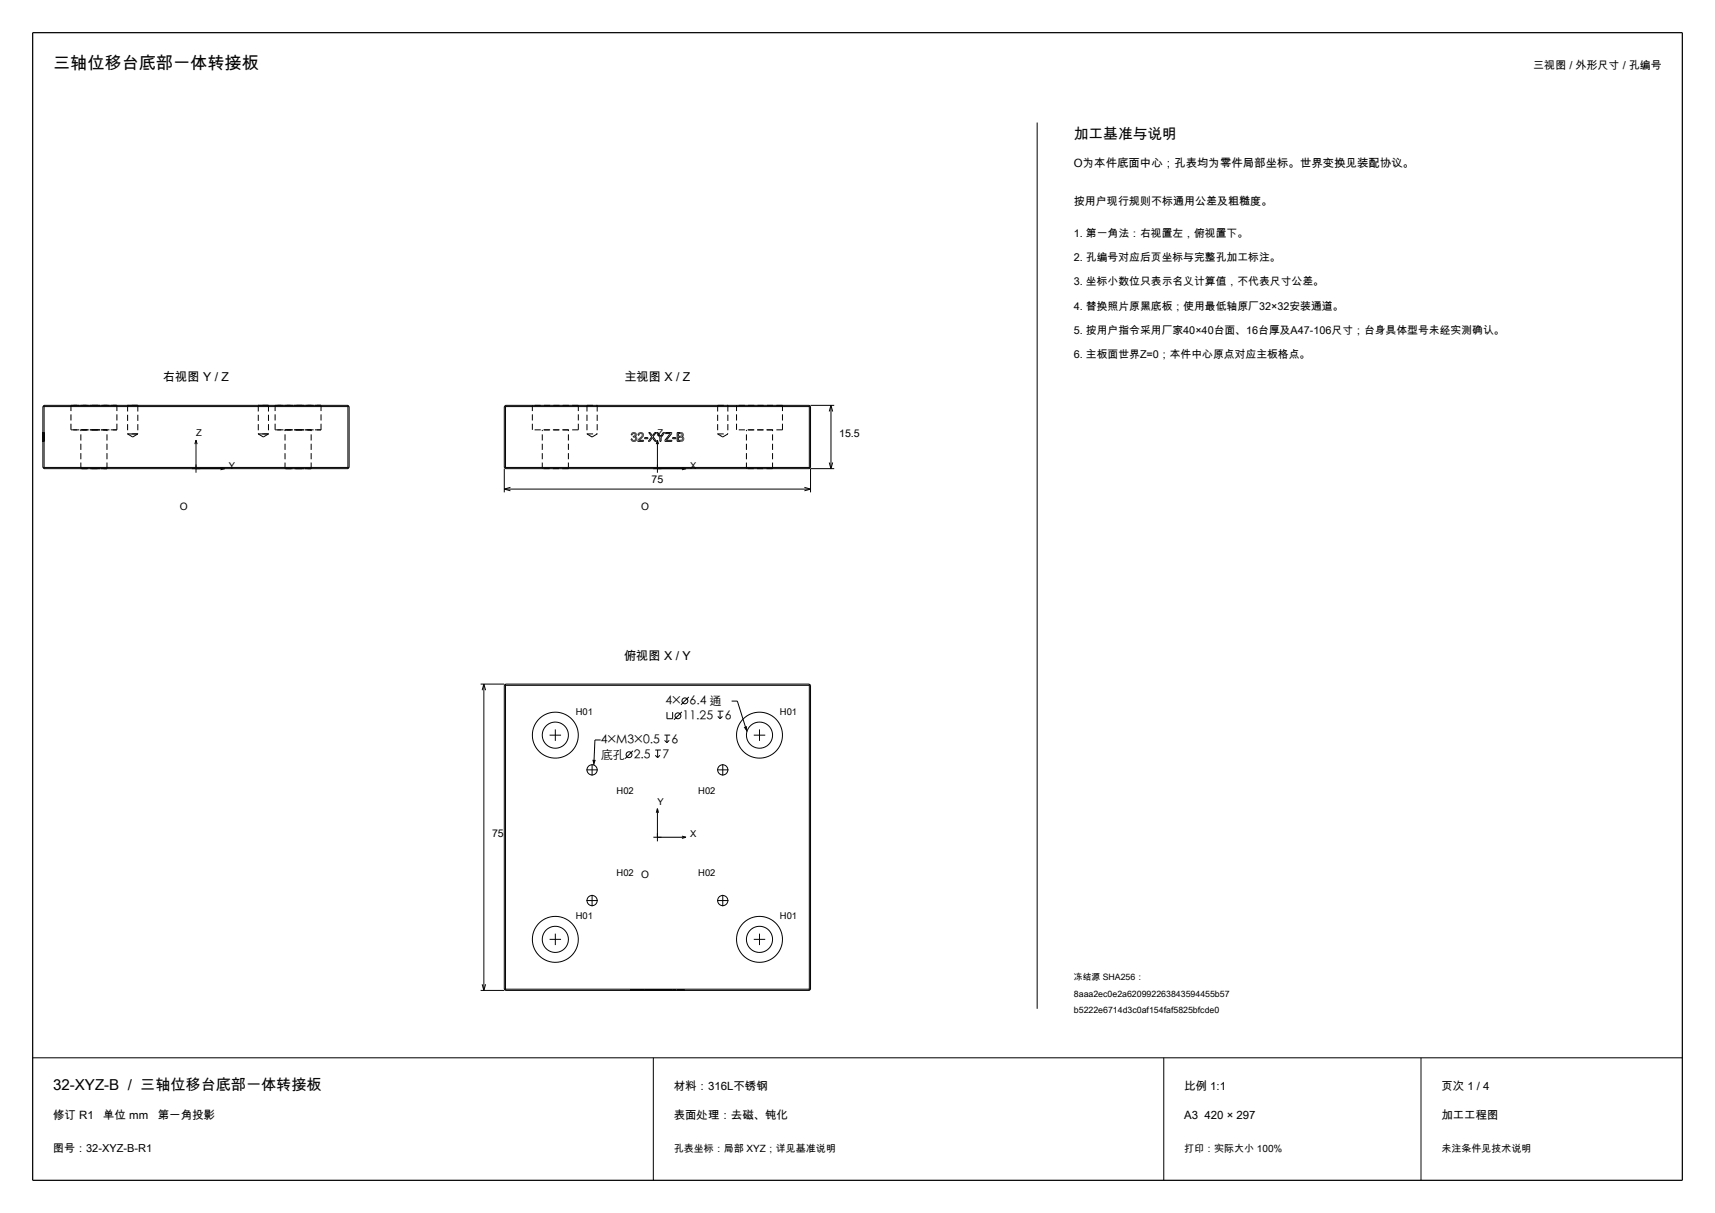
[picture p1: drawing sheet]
<svg xmlns="http://www.w3.org/2000/svg" width="420mm" height="297mm" viewBox="0 0 420 297" stroke-linecap="round" stroke-linejoin="round" font-family="sans-serif">
<path d="M8 8h404v281h-404z" fill="none" stroke="#000" stroke-width=".3"/>
<path d="M8 259h404" fill="none" stroke="#000" stroke-width=".25"/>
<g fill="none" stroke="#000" stroke-width=".24">
<path d="M254 30v217M10.5 99.5h75M10.5 99.5v14.9M10.8 99.2h74.4M10.8 99.2l-.3 .3M10.8 99.2v15.5M85.2 99.2v15.5M85.2 99.2l.3 .3M85.5 99.5v14.9M123.5 99.5v14.9M123.5 99.5h75M123.8 99.2v15.5"/>
<path d="M123.8 99.2l-.3 .3M123.8 99.2h74.4M198.2 99.2v15.5M198.2 99.2l.3 .3M198.5 99.2h5.8M198.5 99.5v14.9M203.5 99.2v15.5M203.5 99.2l-.4 1.6M203.5 99.2l.4 1.6M10.5 114.4h75M10.5 114.4l.3 .3M10.8 114.7h74.4"/>
<path d="M48 107.7v8.1M48 107.7l-.3 1.1M48 107.7l.3 1.1M54 114.5l1 .2-1 .3M85.5 114.4l-.3 .3M123.5 114.7v5.9M123.5 114.4h75M123.5 114.4l.3 .3M123.5 119.8h75M123.5 119.8l1.5 .4M123.8 114.7h74.4M125 119.3l-1.5 .5"/>
<path d="M154.5 107.5h.3v.1M154.5 107.5h.1M154.5 107.5l.1 .1M154.6 107.6h.1M154.6 107.6v.1M154.6 107.7h.1M154.6 107.7v.1M154.6 106.3h.1M154.6 107.8h.1M154.6 106.2v.1M154.7 106.2h-.1M154.7 107.8v.1"/>
<path d="M154.7 107.9h.1M154.7 106.1v.1M154.7 106.1h.1M154.8 107.9v.1M154.8 106.1h-.1M154.8 108h.1M154.8 106v.1M154.8 106h.1M154.8 107.6l.1 .1M154.9 108h.1M154.9 107.7v.1M154.9 106h-.1"/>
<path d="M154.9 106.3l-.1 .2h-.2v-.2M154.9 106.3h.1M154.9 106h.1M154.9 107.8h.1M154.9 108l.1 .1M154.9 106.2v.1M155 105.9l-.1 .1M155 107.8h.1M155 106.2h-.1M155 108.1h.1M155 105.9h.1M155 106.2h.1"/>
<path d="M155 107.8l.1 .1M155.1 108.1h.1M155.1 105.9h-.1M155.1 105.9h.1M155.1 106.1l-.1 .1M155.1 107.9h.1M155.1 106.1h.1M155.2 107.9h.1M155.2 105.9h.1M155.2 105.9h-.1M155.2 108.1h.1M155.2 107h-.1"/>
<path d="M155.2 106.8l-.1 .2M155.2 106.1h-.1M155.2 106.8h.1M155.2 106.1h.1M155.2 107h.1M155.3 106.8h-.1M155.3 106.1h.1M155.3 107h.1M155.3 106.8h.1M155.3 105.9h.1M155.3 108.1h-.1M155.3 108.1h.1"/>
<path d="M155.4 107.9h-.2M155.4 106.1v.1M155.4 106.8h-.1M155.4 108.1h-.1M155.4 107h.1M155.4 106.2h.1M155.4 107.8v.1M155.4 106.7v.1M155.4 108.1h.1M155.4 107l.1 .1M155.4 105.9h.1M155.4 107.8h.1"/>
<path d="M155.4 106.7h.1M155.4 106.2l.1 .1M155.5 105.9v.1M155.5 106.7h.1M155.5 107.8h-.1M155.5 108.1h-.1M155.5 107.1h.1M155.5 106h.1M155.5 106.3h.1M155.5 106.6h.1M155.5 106.9h.1M155.5 106.3l.1 .1"/>
<path d="M155.6 107.1v.1M155.6 106.6h-.1M155.6 106.4h.1M155.6 106.6h.1M155.6 106.5v.1M155.6 106.5h.1M155.6 106.4v.1M155.6 107.7l-.1 .1M155.6 107.2h.1M155.6 106.9h.1M155.6 107.7h.1M155.6 108l-.1 .1"/>
<path d="M155.6 106h.1M155.6 107.6v.1M155.6 107.2l.1 .1M155.6 108h.1M155.6 107.6h.1M155.6 106l.1 .1M155.6 106.8v.1M155.7 107.3h.1M155.7 107.3v.1M155.7 107.5l-.1 .1M155.7 107.4v.1M155.7 106.9v.1"/>
<path d="M155.7 107.9l-.1 .1M155.7 106.1h.1M155.7 107h.1M155.7 107.9h.1M155.7 106.1v.1M155.7 106.2h.1M155.8 106.7l-.2 .1M155.8 106.2v.1M155.8 107.9h-.1M155.8 106.7h.1M155.8 107h.1M155.8 107.8v.1"/>
<path d="M155.8 106.6v.1M155.8 107l.1 .1M155.8 106.3v.1M155.8 106.4h.1M155.8 106.6h.1M155.8 107.8h.1M155.8 106.5v.1M155.8 106.4v.1M155.8 106.5h.1M155.9 107.8h-.1M155.9 107.1v.1M155.9 107.7v.1"/>
<path d="M155.9 107.7h.1M155.9 107.2h.1M155.9 107.6v.1M155.9 107.2v.1M155.9 107.6h.1M155.9 107.3l.1 .1M155.9 107.5v.1M155.9 107.5h.1M156 107.5h-.1M156 107.4v.1M156.2 107.9v.1M156.2 107.8v.1"/>
<path d="M156.2 106.5l.3 .1M156.2 106.4v.1M156.2 107.8h.1M156.2 106.4h.1M156.3 106.4h-.1M156.3 106.3v.1M156.3 106.2h.1M156.4 106.1l-.1 .1M156.4 106.1h.1M156.5 106l-.1 .1M156.5 106h.1M156.5 106.5v.1"/>
<path d="M156.5 106.4v.1M156.5 106.3v.1M156.6 106h-.1M156.6 106h.1M156.7 105.9l-.1 .1M156.7 105.9h.1M156.7 106.2l-.2 .1M156.7 106.1v.1M156.8 105.9h-.1M156.8 105.9h.1M156.8 106.1h-.1M156.9 106.1h-.1"/>
<path d="M156.9 105.9h-.1M156.9 105.9h.1M157 105.9h.1M157 106.1h-.1M157 106.1h.1M157.1 105.9h.1M157.1 106.1v.1M157.1 106.2h.1M157.2 105.9l.1 .1M157.2 106.2v.1M157.2 106.3h.1M157.3 106.7l-1.1 1.1"/>
<path d="M157.3 106.3h.1M157.3 106h.1M157.3 106.7h.1M157.3 106.3v.2M157.3 106.5h.1M157.3 106.5v.2M157.3 107.1l-.8 .7h1.1v.3l-1.4-.1M157.4 107l-.1 .1M157.4 106v.1M157.4 107h.1M157.4 106.9v.1M157.4 106.1h.1"/>
<path d="M157.5 106.9h-.1M157.5 106.1h.1M157.5 106.9h.1M157.5 106.1v.1M157.5 106.2h.1M157.5 106.8v.1M157.5 106.2l.1 .1M157.5 106.8h.1M157.6 106.7l-.1 .1M157.6 106.3v.1M157.6 106.6v.1M157.6 106.4h.1"/>
<path d="M157.6 106.6h.1M157.6 106.4v.1M157.6 106.5h.1M157.6 106.5v.1M157.9 107.1h.8v.3h-.8zM158.9 105.9h.3l.6 .8 .6-.8h.3l-.8 1 .8 1.2h-.3l-.6-1-.7 1h-.3l.8-1.2zM160.8 105.9h.3l.7 1 .6-1h.4l-.9 1.2v1h-.3v-1zM161 107.7v8.1M161 107.7l-.3 1.1M161 107.7l.3 1.1M163 105.9h1.5v.3l-1.3 1.6h1.3v.3h-1.7v-.3l1.4-1.6h-1.2zM164.7 107.1h.8v.3h-.8z"/>
<path d="M166.7 106.2h-.6v.6h.7M166.7 106.2h.1M166.8 107.1h-.7v.7h.7M166.8 107.1h.1M166.8 106.2h.1M166.8 108.1h.1M166.8 105.9h-1v2.2h1M166.8 105.9h.1M166.8 107.8h.1M166.9 106.8h-.1M166.9 105.9l.1 .1M166.9 107.1h.1"/>
<path d="M166.9 106.8h.1M166.9 108l-.1 .1M166.9 106.2h.1M166.9 108h.1M166.9 107.8h-.1M167 106.7l-.1 .1M167 107.1h.1M167 106.7h.1M167 107.8h-.1M167 106.3h.1M167 106h.1M167 114.5l1 .2-1 .3"/>
<path d="M167 108h-.1M167 107.1v.1M167 107.7v.1M167 107.7h.1M167 108h.1M167 106.6v.1M167 106.3l.1 .1M167 107.2h.1M167.1 106.6h-.1M167.1 106.9l.2 .1M167.1 107.7h-.1M167.1 106.4h.1"/>
<path d="M167.1 106.6h.1M167.1 107.2h.1M167.1 108h-.1M167.1 106.5v.1M167.1 106.4v.1M167.1 106.5h.1M167.1 107.7h.1M167.1 106.9h.1M167.1 108h.1M167.1 107.2v.1M167.1 107.6v.1M167.1 107.3h.1"/>
<path d="M167.1 107.6h.1M167.1 106l.1 .1M167.2 107.5l-.1 .1M167.2 107.4h.1M167.2 107.5h.1M167.2 107.4v.1M167.2 106.1h.1M167.2 108h-.1M167.2 107.9v.1M167.2 106.8l-.1 .1M167.2 106.1l.1 .1M167.3 106.7l-.1 .1"/>
<path d="M167.3 107.9h-.1M167.3 107h.1M167.3 106.2v.1M167.3 107.9h.1M167.3 107v.1M167.3 106.7h.1M167.3 106.3h.1M167.3 107.8v.1M167.3 106.6v.1M167.3 107.1h.1M167.3 106.3v.1M167.3 107.8h.1"/>
<path d="M167.3 106.6h.1M167.3 106.4h.1M167.4 106.5l-.1 .1M167.4 106.4v.1M167.4 106.5h.1M167.4 107.1v.1M167.4 107.8h-.1M167.4 107.8h.1M167.4 107.7v.1M167.4 107.2h.1M167.4 107.7h.1M167.4 107.2v.1"/>
<path d="M167.4 107.6v.1M167.4 107.6h.1M167.4 107.3h.1M167.5 107.5l-.1 .1M167.5 107.3v.1M167.5 107.5h.1M167.5 107.4v.1M197 119.3l1.5 .5M198.5 114.4l-.3 .3M198.5 119.8l-1.5 .4M203.1 113.3l.4 1.4M203.9 113.3l-.4 1.4"/>
<path d="M204.3 114.7h-5.8v5.9M117.7 167.5h5.8M118.5 167.5v75M118.5 167.5l-.4 1.5M118.5 167.5l.4 1.5M123.5 167.8v74.4M123.5 167.8h75M123.8 167.5v75M123.8 167.5l-.3 .3M123.8 167.5h74.4M136 178.6v2.8M162.7 180h1.4"/>
<path d="M163.3 180v1.8M163.3 174.4v1.6h1.4v-1.6M167 174.3l-1.9 1.9M168.7 170.6l-1.9 2M175.8 174.1h1.4M175.8 175.4l.6 .6M176.4 174.1v1.9M176.9 175.4l-.5 .6M179.2 171.7h1.4l2.3 7.4M186 178.6v2.8M198.2 167.5v75M198.2 167.5l.3 .3"/>
<path d="M198.5 167.8v74.4M134.6 180h2.8M143.6 188.5h2.8M145 187.1v2.8M147.1 181.2h-1.4l-.3 6.1M155 183.8l-1.9 1.9M160.5 183.6h1.4M160.5 184.9l.6 .6M161 198v8M161 198l-.3 1M161 198l.3 1M161.1 183.6v1.9"/>
<path d="M161.6 184.9l-.5 .6M162.8 181.3l.5 .5M163.9 181.3l-.6 .5M175.6 188.5h2.8M177 187.1v2.8M184.6 180h2.8M145 219.1v2.8M160 205h8M167 204.7l1 .3M168 205l-1 .3M177 219.1v2.8M134.6 230h2.8"/>
<path d="M136 228.6v2.8M143.6 220.5h2.8M175.6 220.5h2.8M184.6 230h2.8M186 228.6v2.8M117.7 242.5h5.8M118.1 241l.4 1.5M118.9 241l-.4 1.5M123.5 242.2l.3 .3M123.5 242.2h75M123.8 242.5h74.4M160 259v30"/>
<path d="M198.5 242.2l-.3 .3M285 259v30M348 259v30"/>
<circle cx="166" cy="175.3" r=".72"/>
<circle cx="167.7" cy="171.6" r=".72"/>
<circle cx="136" cy="180" r="5.6"/>
<circle cx="136" cy="180" r="3.2"/>
<circle cx="145" cy="188.5" r="1.25"/>
<circle cx="154.1" cy="184.8" r=".72"/>
<circle cx="177" cy="188.5" r="1.25"/>
<circle cx="186" cy="180" r="3.2"/>
<circle cx="186" cy="180" r="5.6"/>
<circle cx="136" cy="230" r="5.6"/>
<circle cx="136" cy="230" r="3.2"/>
<circle cx="145" cy="220.5" r="1.25"/>
<circle cx="177" cy="220.5" r="1.25"/>
<circle cx="186" cy="230" r="3.2"/>
<circle cx="186" cy="230" r="5.6"/>
</g>
<g fill="none" stroke="#000" stroke-width=".24" stroke-dasharray="1.5 .8" stroke-linecap="butt">
<path d="M17.4 99.2h5.6M23 99.2h5.6M28.6 99.2h-11.2M31.3 99.2h1.2M31.3 99.2v7M32.5 99.2h1.2M33.7 99.2h-2.4M33.7 99.2v7M63.2 99.2h1.3M63.2 99.2v7M64.5 99.2h1.3M65.8 99.2h-2.6"/>
<path d="M65.8 99.2v7M67.4 99.2h5.6M73 99.2h5.6M78.6 99.2h-11.2M141.6 99.2h-11.2M143.7 99.2h2.5M143.7 99.2v7M146.2 99.2v7M175.8 99.2h2.5M175.8 99.2v7M178.3 99.2v7M191.6 99.2h-11.2"/>
<path d="M10.5 107.1v.3M10.5 107.6v-.1M10.5 107.7v-.1M10.5 107.8v-.1M10.5 107.9v-.1M10.5 108v-.1M10.5 108.1v-.1M10.5 108v.1M10.5 107.9v.1M10.5 107.8v.1M10.5 107.7v.1M10.5 107.6v.1"/>
<path d="M10.5 107.5v.1M10.5 107.4v.1M10.5 107.3v.1M10.5 107.2v.1M10.5 107.1v.1M10.5 107v.1M10.5 106.9v.1M10.5 106.8v.1M10.5 106.7v.1M10.5 106.6v.1M10.5 106.5v.1M10.5 106.4v.1"/>
<path d="M10.5 106.3v.1M10.5 106.2v.1M10.5 106.1v.1M10.5 106v.1M10.5 105.9v.1M10.5 106v-.1M10.5 106.1v-.1M10.5 106.2v-.1M10.5 106.3v-.1M10.5 106.4v-.1M10.5 106.5v-.1M10.5 106.6v-.1"/>
<path d="M10.5 106.7v-.1M10.5 106.8v-.1M10.5 107v-.2M10.5 107.1v-.1M10.5 107.2v-.1M10.5 107.3v-.1M10.5 107.4v-.1M10.5 107.5v-.1M10.5 106.9v-.1M10.5 107v-.1M10.5 107.8v.3M10.5 107.3v.8"/>
<path d="M10.5 108.1v-.8M10.5 106.9v1.2M10.5 105.9v1M10.5 106.5v-.6M10.5 105.9v.6M10.5 106.9v-1M10.5 108.1v-1.2M10.5 107.1v1M10.5 105.9v1.2M10.5 105.9v.7M10.5 106.2v1.5M10.5 105.9v.3"/>
<path d="M10.5 107.8v-1.4M10.5 108.1v-.3M10.5 108.1v-2.2M10.5 107.4h.2M10.5 107.1h.2M10.5 107.5h.2M10.5 107.6h.2M10.5 107.7h.2M10.5 107.8h.2M10.5 107.9h.2M10.5 108h.2M10.5 108.1h.2"/>
<path d="M10.5 107.3h.2M10.5 107.2h.2M10.5 107h.2M10.5 106.8h.2M10.5 106.7h.2M10.5 106.6h.2M10.5 106.5h.2M10.5 106.9h.2M10.5 106.4h.2M10.5 106.3h.2M10.5 106.2h.2M10.5 106.1h.2"/>
<path d="M10.5 106h.2M10.5 105.9h.2M10.5 106.2v.6M10.5 107.1v.7M10.7 107.4v-.3M10.7 107.5v.1M10.7 107.6v-.1M10.7 107.7v-.1M10.7 107.6v.1M10.7 107.8v-.1M10.7 107.7v.1M10.7 107.9v-.1"/>
<path d="M10.7 107.8v.1M10.7 107.9v.1M10.7 108v.1M10.7 107.4v.1M10.7 107.3v.1M10.7 107.2v.1M10.7 107.1v.1M10.7 108.1v-.1M10.7 107v.1M10.7 108v-.1M10.7 106.8v.2M10.7 106.7v.1"/>
<path d="M10.7 107.5v-.1M10.7 107.4v-.1M10.7 107.3v-.1M10.7 106.6v.1M10.7 107.2v-.1M10.7 107.1v-.1M10.7 106.5v.1M10.7 107v-.1M10.7 106.4v.1M10.7 106.3v.1M10.7 106.9v-.1M10.7 106.2v.1"/>
<path d="M10.7 106.8v-.1M10.7 106.1v.1M10.7 106.7v-.1M10.7 106.6v-.1M10.7 106.5v-.1M10.7 106.2v-.1M10.7 106.4v-.1M10.7 106.3v-.1M10.7 106.1v-.1M10.7 106v-.1M10.7 106v.1M10.7 105.9v.1"/>
<path d="M10.7 108.1v-.3M10.7 106.9v.1M10.7 106.8v.1M10.7 108.1v-.8M10.7 106.9v1.2M10.7 105.9v1M10.7 106.5v-.6M10.7 107.3v.8M10.7 108.1v-1.2M10.7 106.9v-1M10.7 105.9v.6M10.7 108.1v-1"/>
<path d="M10.7 107.1v-1.2M10.7 106.6v-.7M10.7 107.8v.3M10.7 106.4v1.4M10.7 107.7v-1.5M10.7 106.2v-.3M10.7 105.9v2.2M10.7 106.8v-.6M10.7 107.8v-.7M17.4 105.3h5.6M17.4 105.3v-6.1M19.8 114.7h3.2"/>
<path d="M19.8 105.3h3.2M19.8 114.7v-9.4M23 114.7h3.2M23 105.3h3.2M23 105.3h5.6M26.2 114.7h-6.4M26.2 105.3h-6.4M26.2 114.7v-9.4M28.6 105.3h-11.2M28.6 105.3v-6.1M31.3 106.2h1.2M32.5 106.2h1.2"/>
<path d="M32.5 107l1.2-.8M32.5 107l-1.2-.8M33.7 106.2h-2.4M63.2 106.2h1.3M64.5 106.2h1.3M64.5 107l1.3-.8M64.5 107l-1.3-.8M65.8 106.2h-2.6M67.4 105.3h5.6M67.4 105.3v-6.1M69.8 114.7h3.2M69.8 105.3h3.2"/>
<path d="M69.8 114.7v-9.4M73 114.7h3.2M73 105.3h3.2M73 105.3h5.6M76.2 114.7h-6.4M76.2 105.3h-6.4M76.2 114.7v-9.4M78.6 105.3h-11.2M78.6 105.3v-6.1M130.4 105.3v-6.1M132.8 114.7v-9.4M139.2 114.7h-6.4"/>
<path d="M139.2 105.3h-6.4M139.2 114.7v-9.4M141.6 105.3v-6.1M141.6 105.3h-11.2M143.7 106.2h2.5M143.7 106.2l1.3 .8M145 107l1.2-.8M175.8 106.2h2.5M175.8 106.2l1.2 .8M177 107l1.3-.8M180.4 105.3v-6.1M182.8 114.7v-9.4"/>
<path d="M189.2 114.7h-6.4M189.2 105.3h-6.4M189.2 114.7v-9.4M191.6 105.3v-6.1M191.6 105.3h-11.2M154.5 242.5h.3M154.5 242.5v-.2M154.5 242.3h.1M154.6 242.5h-.1M154.6 242.5v-.2M154.6 242.3h.2M154.6 242.3h.1"/>
<path d="M154.6 242.5h.1M154.7 242.5h-.1M154.7 242.5v-.2M154.7 242.3h-.1M154.7 242.3h.1M154.7 242.5h.1M154.8 242.5h-.1M154.8 242.5v-.2M154.8 242.3h-.1M154.8 242.3h-.3M154.8 242.3h.1M154.8 242.5h-.2"/>
<path d="M154.8 242.5h.1M154.9 242.5h-.1M154.9 242.5v-.2M154.9 242.3h-.1M154.9 242.5h.1M154.9 242.3h.1M155 242.5v-.2M155 242.3h-.1M155 242.5h-.1M155 242.3h.1M155 242.5h.1M155.1 242.5h-.1"/>
<path d="M155.1 242.5v-.2M155.1 242.3h-.1M155.1 242.5h.1M155.1 242.3h.1M155.2 242.5v-.2M155.2 242.3h-.1M155.2 242.5h-.1M155.2 242.5h.1M155.2 242.3h.1M155.3 242.5v-.2M155.3 242.3h-.1M155.3 242.5h-.1"/>
<path d="M155.3 242.5h.1M155.3 242.3h.1M155.4 242.5v-.2M155.4 242.3h-.1M155.4 242.5h-.1M155.4 242.3h.1M155.4 242.5h.1M155.5 242.5h-.1M155.5 242.5v-.2M155.5 242.3h-.1M155.5 242.3h.1M155.5 242.5h.1"/>
<path d="M155.6 242.5h-.1M155.6 242.5v-.2M155.6 242.3h-.1M155.6 242.3h.1M155.6 242.5h.1M155.7 242.5v-.2M155.7 242.3h-.1M155.7 242.5h-.1M155.7 242.5h.1M155.7 242.3h.1M155.8 242.5h-.1M155.8 242.5v-.2"/>
<path d="M155.8 242.3h-.1M155.8 242.3h.1M155.8 242.5h.1M155.9 242.5h-.1M155.9 242.5v-.2M155.9 242.3h-.1M155.9 242.3h.1M155.9 242.5h.1M156 242.5h-.1M156 242.5v-.2M156 242.3h-.1M156.2 242.5v-.2"/>
<path d="M156.2 242.3h1.4M156.2 242.3h.3M156.2 242.5h.1M156.3 242.5v-.2M156.3 242.3h-.1M156.3 242.5h.1M156.4 242.5v-.2M156.4 242.3h-.1M156.4 242.5h.1M156.5 242.5v-.2M156.5 242.3h-.1M156.5 242.5h-.3"/>
<path d="M156.5 242.5h.1M156.5 242.5h1.1M156.5 242.3h.1M156.6 242.5v-.2M156.6 242.3h-.1M156.6 242.5h-.1M156.6 242.5h.1M156.6 242.3h.1M156.7 242.5v-.2M156.7 242.3h-.1M156.7 242.5h-.1M156.7 242.3h.1"/>
<path d="M156.7 242.5h.1M156.8 242.5h-.1M156.8 242.5v-.2M156.8 242.3h.1M156.8 242.3h-.1M156.8 242.5h.1M156.9 242.5v-.2M156.9 242.3h-.1M156.9 242.5h-.1M156.9 242.3h.1M156.9 242.5h.1M157 242.5v-.2"/>
<path d="M157 242.3h-.1M157 242.5h-.1M157 242.3h.1M157 242.5h.1M157.1 242.5v-.2M157.1 242.3h-.1M157.1 242.5h-.1M157.1 242.3h.1M157.1 242.5h.1M157.2 242.5h-.1M157.2 242.5v-.2M157.2 242.3h-.1"/>
<path d="M157.2 242.3h.1M157.2 242.5h.1M157.3 242.5h-.1M157.3 242.5v-.2M157.3 242.3h-.1M157.3 242.3h.1M157.3 242.5h.1M157.4 242.5h-.1M157.4 242.5v-.2M157.4 242.3h-.1M157.4 242.3h.1M157.4 242.5h.1"/>
<path d="M157.5 242.5h-.1M157.5 242.5v-.2M157.5 242.3h-.1M157.5 242.5h.1M157.5 242.3h.1M157.6 242.5v-.2M157.6 242.3h-.1M157.6 242.5h-.1M157.6 242.5h-1.4M157.6 242.3h-1.1M157.9 242.5v-.2M157.9 242.3h.8"/>
<path d="M158.7 242.5h-.8M158.7 242.5v-.2M158.8 242.5h.8M158.8 242.5v-.2M158.8 242.3h.3M158.9 242.5h.3M158.9 242.5v-.2M158.9 242.3h.7M159.1 242.5h-.3M159.1 242.5v-.2M159.1 242.3h.6M159.2 242.5h.4"/>
<path d="M159.2 242.5v-.2M159.2 242.3h-.3M159.6 242.5h.1M159.6 242.3h-.4M159.6 242.5h-.7M159.6 242.5v-.2M159.6 242.3h-.8M159.7 242.5h-.6M159.7 242.5v-.2M159.7 242.3h-.1M159.7 242.3h.1M159.7 242.5h.1"/>
<path d="M159.8 242.5h-.1M159.8 242.5v-.2M159.8 242.3h-.1M159.8 242.3h.1M159.8 242.5h.1M159.9 242.5h-.1M159.9 242.5v-.2M159.9 242.3h.5M159.9 242.3h-.1M159.9 242.5h.8M159.9 242.3h.8M159.9 242.5h.5"/>
<path d="M160.4 242.5h.3M160.4 242.5v-.2M160.4 242.3h-.5M160.4 242.5h-.5M160.4 242.3h.3M160.7 242.5h-.8M160.7 242.5v-.2M160.7 242.3h-.3M160.7 242.5h-.3M160.7 242.3h-.8M160.8 242.5h.3M160.8 242.5v-.2"/>
<path d="M160.8 242.3h.8M161.1 242.5h.4M161.1 242.5v-.2M161.1 242.3h-.3M161.5 242.5h.1M161.5 242.5v-.2M161.5 242.3h-.4M161.6 242.5h.1M161.6 242.5v-.2M161.6 242.3h-.1M161.6 242.5h-.8M161.6 242.3h.3"/>
<path d="M161.7 242.5v-.2M161.7 242.3h-.1M161.7 242.5h.1M161.8 242.5v-.2M161.8 242.3h-.1M161.8 242.5h.1M161.9 242.5v-.2M161.9 242.3h-.1M161.9 242.5h-.3M161.9 242.3h.9M161.9 242.5h.1M162 242.5h.4"/>
<path d="M162 242.3h-.1M162.4 242.5h.4M162.4 242.5v-.2M162.4 242.3h-.4M162.8 242.5h-.9M162.8 242.5v-.2M162.8 242.3h-.4M162.8 242.5h1.1M162.8 242.3h1.7M163 242.5h1.5M163 242.5v-.2M163 242.3h1.2"/>
<path d="M163.2 242.5h1.3M163.2 242.5v-.2M163.2 242.3h.1M163.3 242.5h-.1M163.3 242.5v-.2M163.3 242.3h1.2M163.9 242.5h.1M163.9 242.5v-.2M163.9 242.3h-1.1M164 242.5h.1M164 242.5v-.2M164 242.3h-.1"/>
<path d="M164.1 242.5v-.2M164.1 242.3h-.1M164.1 242.5h.1M164.2 242.5h-1.2M164.2 242.5v-.2M164.2 242.3h-.1M164.5 242.5h-1.2M164.5 242.5v-.2M164.5 242.3h-1.5M164.5 242.5h-1.7M164.5 242.3h-1.3M164.7 242.5v-.2"/>
<path d="M164.7 242.3h.8M165.5 242.5h-.8M165.5 242.5v-.2M165.8 242.5h.8M165.8 242.5v-.2M165.8 242.3h.9M166.1 242.3h.4M166.1 242.3h.5M166.1 242.5v-.2M166.1 242.5h.5M166.1 242.5h.6M166.5 242.3h.2"/>
<path d="M166.5 242.5h-.4M166.5 242.5v-.2M166.6 242.3h-.5M166.6 242.5h.1M166.6 242.5v-.2M166.6 242.3h.1M166.6 242.5h-.5M166.6 242.3h-.8M166.7 242.5h-.9M166.7 242.5v-.2M166.7 242.3h.1M166.7 242.3h-.6"/>
<path d="M166.7 242.5h-.2M166.7 242.3h-.1M166.7 242.5h.1M166.7 242.5h-.1M166.8 242.5h-.1M166.8 242.5v-.2M166.8 242.3h-.1M166.8 242.5h.1M166.8 242.3h.1M166.9 242.3h-.1M166.9 242.5v-.2M166.9 242.5h-.1"/>
<path d="M166.9 242.5h.1M166.9 242.3h.1M167 242.3h-.1M167 242.5v-.2M167 242.5h-.1M167 242.3h.1M167 242.5h.1M167.1 242.3h-.1M167.1 242.5v-.2M167.1 242.5h-.1M167.1 242.3h.1M167.1 242.5h.1"/>
<path d="M167.2 242.3h-.1M167.2 242.5v-.2M167.2 242.5h-.1M167.2 242.5h.1M167.2 242.3h.1M167.3 242.5h-.1M167.3 242.5v-.2M167.3 242.3h-.1M167.3 242.5h.1M167.3 242.3h.1M167.4 242.5h-.1M167.4 242.5v-.2"/>
<path d="M167.4 242.3h-.1M167.4 242.3h.1M167.4 242.5h.1M167.5 242.5h-.1M167.5 242.5v-.2M167.5 242.3h-.1"/>
</g>
<path d="M182.1 178l.8-.2v1.3zM145.1 186l.8 .1-.5 1.2z" fill="#000"/>
<text font-size="4.2" x="13" y="17">三轴位移台底部一体转接板</text>
<text font-size="3.7" x="13" y="267">32-XYZ-B / 三轴位移台底部一体转接板</text>
<text font-size="3.6" x="263" y="34">加工基准与说明</text>
<g font-size="3">
<text x="39.9" y="93.2">右视图 Y / Z</text>
<text x="152.9" y="93.2">主视图 X / Z</text>
<text x="152.8" y="161.5">俯视图 X / Y</text>
<text x="163" y="172.6">4× 6.4 通</text>
<text x="167.2" y="176.2">11.25</text>
<text x="177.5" y="176.2">6</text>
<text x="147.1" y="182.1">4×M3×0.5</text>
<text x="147.1" y="185.7">底孔</text>
<text x="155.2" y="185.7">2.5</text>
<text x="162.2" y="185.7">7</text>
<text x="164.5" y="182.1">6</text>
</g>
<g font-size="2.8">
<text x="263" y="41">O为本件底面中心；孔表均为零件局部坐标。世界变换见装配协议。</text>
<text x="165" y="267">材料：316L不锈钢</text>
<text x="290" y="267">比例 1:1</text>
<text x="353" y="267">页次 1 / 4</text>
<text x="13" y="274">修订 R1</text>
<text x="25.3" y="274">单位 mm</text>
<text x="38.6" y="274">第一角投影</text>
<text x="165" y="274">表面处理：去磁、钝化</text>
<text x="290" y="274">A3 420 × 297</text>
<text x="353" y="274">加工工程图</text>
</g>
<g font-size="2.7">
<text x="375.5" y="17">三视图 / 外形尺寸 / 孔编号</text>
<text x="263" y="50.1">按用户现行规则不标通用公差及粗糙度。</text>
<text x="13" y="282">图号：32-XYZ-B-R1</text>
</g>
<g font-size="2.6">
<text x="263" y="58.1">1. 第一角法：右视置左，俯视置下。</text>
<text x="263" y="64">2. 孔编号对应后页坐标与完整孔加工标注。</text>
<text x="263" y="69.9">3. 坐标小数位只表示名义计算值，不代表尺寸公差。</text>
<text x="263" y="75.8">4. 替换照片原黑底板；使用最低轴原厂32×32安装通道。</text>
<text x="263" y="81.7">5. 按用户指令采用厂家40×40台面、16台厚及A47-106尺寸；台身具体型号未经实测确认。</text>
<text x="263" y="87.6">6. 主板面世界Z=0；本件中心原点对应主板格点。</text>
<text x="205.5" y="107">15.5</text>
<text x="159.6" y="118.4">75</text>
<text x="120.5" y="205">75</text>
</g>
<g font-size="2.5">
<text x="44" y="124.8">O</text>
<text x="157" y="124.8">O</text>
<text x="157" y="215">O</text>
<text x="165" y="282">孔表坐标：局部 XYZ；详见基准说明</text>
<text x="290" y="282">打印：实际大小 100%</text>
<text x="353" y="282">未注条件见技术说明</text>
</g>
<g font-size="2.3">
<text x="48" y="106.8">Z</text>
<text x="161" y="106.8">Z</text>
<text x="56" y="114.7">Y</text>
<text x="169" y="114.7">X</text>
<text x="141" y="175">H01</text>
<text x="191" y="175">H01</text>
<text x="151" y="194.5">H02</text>
<text x="161" y="197">Y</text>
<text x="171" y="194.5">H02</text>
<text x="169" y="205">X</text>
<text x="151" y="214.5">H02</text>
<text x="171" y="214.5">H02</text>
<text x="141" y="225">H01</text>
<text x="191" y="225">H01</text>
</g>
<g font-size="2.1">
<text x="263" y="240">冻结源 SHA256：</text>
<text x="263" y="244">8aaa2ec0e2a620992263843594455b57</text>
<text x="263" y="248">b5222e6714d3c0af154faf5825bfcde0</text>
</g>
</svg>
